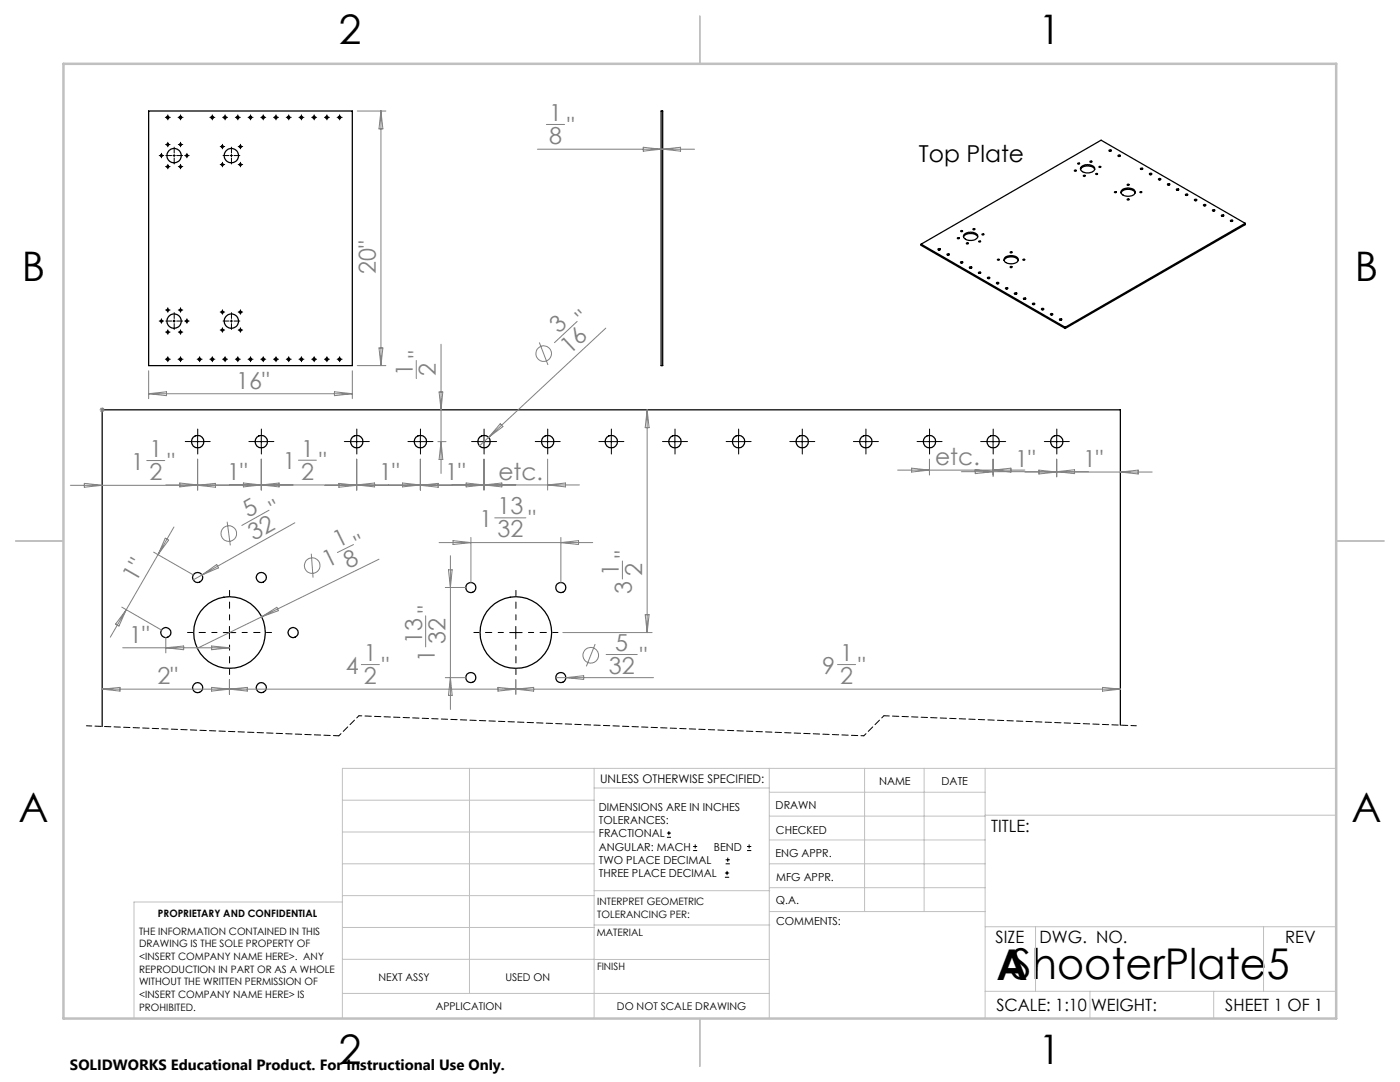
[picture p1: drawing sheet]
<svg xmlns="http://www.w3.org/2000/svg" width="279mm" height="216mm" viewBox="0 0 279 216" stroke-linecap="round" stroke-linejoin="round" font-family="sans-serif">
<g fill="none" stroke="#000" stroke-width=".25">
<path d="M29.7 22.2h40.6v50.8h-40.6zM131.9 22.2h.4v50.8h-.4zM215.1 32.6a.17 .17 0 0 1 .3-.1 .17 .17 0 0 1 0 .2h-.3zM215.7 33.8a1.82 1.82 0 0 1 2.8 0M215.8 33.3a1.9 1.9 0 0 1 2.7 .2 1.35 1.35 0 0 1-1.9 1 .8 .8 0 0 1-.8-1.2zM216.3 35h.2a.15 .15 0 0 1-.1 .2 .15 .15 0 0 1-.1-.2zM218.7 34.7v-.1a.16 .16 0 0 1 .2 0 .16 .16 0 0 1 .1 .2zM221.4 30h.4a.21 .21 0 0 1-.2 .2 .21 .21 0 0 1-.2-.2zM221.4 30.2h.3M222.5 38.3a.16 .16 0 0 1 .2-.1 .16 .16 0 0 1 0 .2 .16 .16 0 0 1-.2 .1 .16 .16 0 0 1 0-.2zM223.2 31l.2-.1 .2 .3a.23 .23 0 0 1-.3 .1 .23 .23 0 0 1-.1-.3zM223.2 31.2h.2"/>
<path d="M223.7 38.5a1.76 1.76 0 0 1 2.9 0M223.9 38a1.9 1.9 0 0 1 2.7 .2 1.23 1.23 0 0 1-1.7 1 .87 .87 0 0 1-.9-.3 .87 .87 0 0 1-.1-.9zM225 36.8a.17 .17 0 0 1 .2-.1 .17 .17 0 0 1 .1 .3h-.3zM225 39.7a.17 .17 0 0 1 .2 0 .17 .17 0 0 1 .1 .2h-.3zM227.5 38.3a.16 .16 0 0 1 .3-.1 .16 .16 0 0 1 0 .2zM227.6 33.6l.3-.1 .2 .2-.3 .1-.2-.1zM227.7 33.8h.2M229.4 34.6a.21 .21 0 0 1 .3-.1 .21 .21 0 0 1 .1 .3h-.4zM229.5 34.9h.2M231.2 35.7l.2-.1 .3 .2a.25 .25 0 0 1-.3 .1 .25 .25 0 0 1-.2-.2zM231.3 35.9h.2M233 36.7h.5a.23 .23 0 0 1-.3 .2 .23 .23 0 0 1-.2-.2z"/>
<path d="M233.1 36.9h.2M234.8 37.8a.22 .22 0 0 1 .3-.2 .22 .22 0 0 1 .1 .3l-.3 .1zM234.9 38h.2M236.6 38.8a.22 .22 0 0 1 .2-.1 .22 .22 0 0 1 .2 .2l-.3 .1zM236.7 39h.2M238.4 39.8a.23 .23 0 0 1 .3-.1 .23 .23 0 0 1 .1 .3h-.3zM183.8 48.7v.3l28.8 16.5M183.8 48.7l28.8 16.6M187.3 49.6l.3 .1a.2 .2 0 0 1-.2 .2 .2 .2 0 0 1-.1-.3zM187.3 49.9h.2M189 50.7l.2-.1 .3 .2-.3 .1zM189.1 50.9h.2"/>
<path d="M191.7 46.1l.1-.1a.17 .17 0 0 1 .2 0 .17 .17 0 0 1 .1 .2zM191.7 52.2h.3l.2 .2a.22 .22 0 0 1-.3 .1 .22 .22 0 0 1-.2-.3zM191.8 52.5h.2M192.3 47.3a1.82 1.82 0 0 1 2.8 0M192.4 46.8a1.9 1.9 0 0 1 2.7 .2 1.23 1.23 0 0 1-1.6 1 .87 .87 0 0 1-.9-.3 .87 .87 0 0 1-.2-.9zM193.5 53.3a.23 .23 0 0 1 .3-.1 .23 .23 0 0 1 .1 .3h-.3zM193.6 53.5h.2M195.3 54.4a.22 .22 0 0 1 .2-.2 .22 .22 0 0 1 .2 .3h-.3zM195.3 48.2l.1-.1a.16 .16 0 0 1 .2-.1 .16 .16 0 0 1 .1 .3h-.3zM195.4 54.5h.2M196 46.7h.3l.1 .1-.3 .1zM197.1 55.4a.23 .23 0 0 1 .3-.1 .23 .23 0 0 1 .1 .3h-.3z"/>
<path d="M197.2 55.6h.2M198.9 56.4a.22 .22 0 0 1 .2-.1 .22 .22 0 0 1 .2 .3h-.3zM199 56.6h.2M199 51.8h.1a.16 .16 0 0 1 .2-.1 .16 .16 0 0 1 .1 .2zM200.4 52a1.76 1.76 0 0 1 2.8 0M200.6 51.3a1.94 1.94 0 0 1 2.6 .4 1.29 1.29 0 0 1-1.8 .9 .77 .77 0 0 1-.9-.4 .77 .77 0 0 1 .1-.9zM200.7 57.5l.3-.1 .2 .1-.3 .2zM200.8 57.6h.2M201.6 50.3a.17 .17 0 0 1 .3-.1 .17 .17 0 0 1 0 .2zM202.5 58.5a.23 .23 0 0 1 .2-.1 .23 .23 0 0 1 .2 .3h-.3zM202.6 58.7h.2M204.2 51.8a.16 .16 0 0 1 .2-.1 .16 .16 0 0 1 .1 .2h-.2z"/>
<path d="M204.3 59.5l.5 .1-.4 .1-.2-.1zM204.4 59.7h.2M238.5 40h.2M240.2 40.8l.5 .1-.4 .2-.1-.1zM240.3 41.1h.2M242 41.9l.3-.1 .2 .2-.3 .1zM242.1 42.1h.2M243.8 43a.22 .22 0 0 1 .2-.2 .22 .22 0 0 1 .2 .3h-.3zM243.9 43.1h.2M245.6 44l.2-.1 .2 .2-.2 .1zM245.7 44.2h.2M248.5 44.6l-35.9 20.7"/>
<path d="M248.5 44.6v.2l-35.9 20.7M248.5 44.6l-28.8-16.6-35.9 20.7M206.1 60.6h.4a.23 .23 0 0 1-.2 .2 .23 .23 0 0 1-.2-.2zM206.2 60.7h.2M207.9 61.6l.3-.1 .1 .2-.4 .1zM208 61.8h.2M209.7 62.7l.2-.2 .2 .3a.25 .25 0 0 1-.3 .1 .25 .25 0 0 1-.1-.2zM209.8 62.8h.2M211.5 63.6l.4 .1a.21 .21 0 0 1-.2 .2 .21 .21 0 0 1-.2-.3zM211.6 63.9h.2M212.6 65.3v.2M223.6 144.7v-62.9h-203.2v63.2"/>
<circle cx="32.2" cy="31.1" r=".19"/>
<circle cx="33.5" cy="23.4" r=".25"/>
<circle cx="33.5" cy="28.8" r=".2"/>
<circle cx="33.5" cy="33.3" r=".2"/>
<circle cx="34.7" cy="31.1" r="1.43"/>
<circle cx="36" cy="23.4" r=".25"/>
<circle cx="36" cy="28.8" r=".2"/>
<circle cx="36" cy="33.3" r=".2"/>
<circle cx="37.3" cy="31.1" r=".19"/>
<circle cx="42.4" cy="23.4" r=".25"/>
<circle cx="44.4" cy="29.3" r=".2"/>
<circle cx="44.4" cy="32.9" r=".19"/>
<circle cx="44.9" cy="23.4" r=".25"/>
<circle cx="46.2" cy="31.1" r="1.43"/>
<circle cx="47.4" cy="23.4" r=".25"/>
<circle cx="48" cy="29.3" r=".2"/>
<circle cx="48" cy="32.9" r=".19"/>
<circle cx="50" cy="23.4" r=".25"/>
<circle cx="52.5" cy="23.4" r=".25"/>
<circle cx="55.1" cy="23.4" r=".25"/>
<circle cx="57.6" cy="23.4" r=".25"/>
<circle cx="60.1" cy="23.4" r=".25"/>
<circle cx="62.7" cy="23.4" r=".25"/>
<circle cx="65.2" cy="23.4" r=".25"/>
<circle cx="67.8" cy="23.4" r=".25"/>
<circle cx="214.6" cy="34" r=".16"/>
<circle cx="217.7" cy="32.2" r=".18"/>
<circle cx="219.5" cy="33.3" r=".16"/>
<circle cx="191.2" cy="47.5" r=".16"/>
<circle cx="193" cy="48.6" r=".17"/>
<circle cx="194.3" cy="45.7" r=".18"/>
<circle cx="201.8" cy="53.3" r=".18"/>
<circle cx="32.2" cy="64.1" r=".19"/>
<circle cx="33.5" cy="71.7" r=".25"/>
<circle cx="33.5" cy="66.3" r=".2"/>
<circle cx="33.5" cy="61.9" r=".2"/>
<circle cx="34.7" cy="64.1" r="1.43"/>
<circle cx="36" cy="71.7" r=".25"/>
<circle cx="36" cy="61.9" r=".2"/>
<circle cx="36" cy="66.3" r=".2"/>
<circle cx="37.3" cy="64.1" r=".19"/>
<circle cx="39.8" cy="71.7" r=".25"/>
<circle cx="42.4" cy="71.7" r=".25"/>
<circle cx="44.4" cy="62.3" r=".2"/>
<circle cx="44.4" cy="65.9" r=".19"/>
<circle cx="44.9" cy="71.7" r=".25"/>
<circle cx="46.2" cy="64.1" r="1.43"/>
<circle cx="47.4" cy="71.7" r=".25"/>
<circle cx="48" cy="62.3" r=".2"/>
<circle cx="48" cy="65.9" r=".19"/>
<circle cx="50" cy="71.7" r=".25"/>
<circle cx="52.5" cy="71.7" r=".25"/>
<circle cx="55.1" cy="71.7" r=".25"/>
<circle cx="57.6" cy="71.7" r=".25"/>
<circle cx="60.1" cy="71.7" r=".25"/>
<circle cx="62.7" cy="71.7" r=".25"/>
<circle cx="65.2" cy="71.7" r=".25"/>
<circle cx="67.8" cy="71.7" r=".25"/>
<circle cx="39.4" cy="88.1" r="1.25"/>
<circle cx="52.1" cy="88.1" r="1.25"/>
<circle cx="71.2" cy="88.1" r="1.25"/>
<circle cx="83.9" cy="88.1" r="1.25"/>
<circle cx="96.6" cy="88.1" r="1.25"/>
<circle cx="109.3" cy="88.1" r="1.25"/>
<circle cx="122" cy="88.1" r="1.25"/>
<circle cx="134.7" cy="88.1" r="1.25"/>
<circle cx="147.4" cy="88.1" r="1.25"/>
<circle cx="160.1" cy="88.1" r="1.25"/>
<circle cx="172.8" cy="88.1" r="1.25"/>
<circle cx="185.5" cy="88.1" r="1.25"/>
<circle cx="198.2" cy="88.1" r="1.25"/>
<circle cx="210.9" cy="88.1" r="1.25"/>
<circle cx="39.4" cy="115.2" r="1.02"/>
<circle cx="52.1" cy="115.2" r="1.02"/>
<circle cx="94" cy="117.2" r="1.01"/>
<circle cx="111.9" cy="117.2" r="1.02"/>
<circle cx="33.1" cy="126.2" r="1"/>
<circle cx="39.4" cy="137.2" r="1.02"/>
<circle cx="45.8" cy="126.2" r="7.1"/>
<circle cx="52.1" cy="137.2" r="1.02"/>
<circle cx="58.5" cy="126.2" r="1"/>
<circle cx="94" cy="135.2" r="1.01"/>
<circle cx="103" cy="126.2" r="7.1"/>
<circle cx="111.9" cy="135.2" r="1.02"/>
</g>
<g fill="none" stroke="#808080" stroke-width=".2">
<path d="M71.3 22.2h5.7M76 22.2v50.8M76 22.2l.4 3.5h-.8zM107.2 29.8h31.4M109 24.8h3.7M128.4 29.4l3.5 .4-3.5 .4zM132.3 29.8l3.5-.4v.8zM29.7 74v5.6M29.7 78.6h40.6M29.7 78.6l3.5-.4v.8zM66.7 78.2l3.6 .4-3.6 .4zM70.3 74v5.6"/>
<path d="M71.3 73h5.7M75.6 69.4h.8l-.4 3.6zM83.1 71.9v3.6M87.6 78.2h.8l-.4 3.6zM88 68.7v25.8M107.6 68.3l1.8 4.5M115.2 64.1l-4.5 4.3M120.9 65.5l-23.4 21.8M14 96.8h31.8M16.8 96.4l3.6 .4-3.6 .4zM19.9 81.8h1M20 81.4l.7 .7"/>
<path d="M20.4 81.3v1M20.7 81.4l-.7 .7M29.3 91.9h3.6M33.1 96.8h82.5M35.9 96.4l3.5 .4-3.5 .4zM39.4 91.6v6.2M39.4 96.8l3.6-.4v.8zM48.6 96.4l7.1 .8v-.8l-7.1 .8zM52.1 91.6v6.2M59.5 91.8h3.6M64.8 96.8h25.4M67.6 96.4l3.6 .4-3.6 .4z"/>
<path d="M71.2 91.6v6.2M71.2 96.8l3.6-.4v.8zM80.3 96.4l3.6 .4-3.6 .4zM83.9 91.6v6.2M83.9 96.8l3.6-.4v.8zM87.4 88.1h1.6M88 88.1l.4 3.6h-.8zM93 96.4l7.2 .8v-.8l-7.2 .8zM96.6 91.6v6.2M97.5 87.3l-1.8 1.7M99.8 84.6l.6 .5-2.9 2.2zM109.3 91.6v6.2"/>
<path d="M109.3 96.8l3.6-.4v.8zM129.2 81.8v44.4M129.2 81.8l.3 3.5h-.7zM179.1 93.8h25.4M181.9 93.4l3.6 .4-3.6 .4zM185.5 91.6v3.2M191.8 94.1h25.4M194.6 93.7l3.6 .4-3.6 .4zM198.2 91.6v3.5M198.2 93.8l3.6-.4v.8zM204.5 94.2h25.4M207.3 93.8l3.6 .4-3.6 .4z"/>
<path d="M210.9 91.6v3.6M210.9 94.1l3.6-.4v.8zM223.6 94.2l3.6-.4v.8zM30.7 110.2l7.9 4.5M33 107.4l.7 .4-2.2 2.9zM34.7 105.2l-12.7 21.9M40.3 114.7l-1.7 1M40.3 114.7l3-2.1 .3 .7zM45.3 104.1l.7 4.7M53.7 101.8l-5.4 3M58.8 104.3l-18.5 10.4M62.1 110.5l.4 4.8"/>
<path d="M70.6 108.7l-3.3 1.5M75.6 111.6l-23.4 11.5M87.6 108.3h30.7M88.9 117.2h4.1M89.5 113.7h.7l-.3 3.5zM89.9 110.9v30.7M90.4 107.9l3.6 .4-3.6 .4zM94 107.2v9M98.7 103.3h6.3M111.9 107.2v9M111.9 108.3l3.6-.4v.8zM124.2 111.9v3.6"/>
<path d="M20.4 137.5h203.2M20.4 137.5l3.6-.3v.7zM24.3 121.1l7.9 4.6M24.5 129.3h21.3M25.2 121.7l-1.5 3.2-.6-.4zM33.1 127.2v3.1M33.1 129.3l3.6-.4v.7zM42.2 137.2l3.6 .3-3.6 .4zM42.2 128.9l3.6 .4-3.6 .3zM45.8 135.6v2.9M45.8 137.5l3.6-.3v.7zM52.2 123.1l-12.8 6.3"/>
<path d="M52.2 123.1l3-1.9 .4 .6zM72.1 132.6h3.6M84.9 122.9v6.2M88.9 135.2h4.1M89.9 135.2l.3 3.5h-.7zM99.4 137.2l3.5 .3-3.5 .4zM102.9 135.6v2.9M102.9 137.5l3.6-.3v.7zM110.9 135.2h19.5M112.3 126.2h17.8M112.9 135.2l3.6-.4v.8zM118.8 128.5l-1.8 4.5"/>
<path d="M121 130.6h6.2M128.8 122.7h.7l-.3 3.5zM167.1 132.6h3.6M220 137.2l3.6 .3-3.6 .4z"/>
<circle cx="108.5" cy="70.6" r="1.56"/>
<circle cx="45.7" cy="106.5" r="1.56"/>
<circle cx="62.3" cy="112.9" r="1.57"/>
<circle cx="117.9" cy="130.7" r="1.56"/>
</g>
<g fill="none" stroke="#000" stroke-width=".2">
<path d="M32 31h.5M32.2 30.8v.5M33.2 23.4h.5M33.2 33.3h.5M33.2 28.9h.5M33.5 23.2v.5M33.5 28.6v.5M33.5 33v.5M34.5 31h.5M34.7 30.8v.5M35.8 23.4h.5M35.8 33.3h.5"/>
<path d="M35.8 28.9h.5M36 23.2v.5M36 28.6v.5M36 33v.5M37 31h.5M37.3 30.8v.5M42.1 23.4h.5M42.4 23.2v.5M44.1 32.8h.5M44.1 29.2h.5M44.4 29v.5M44.4 32.6v.5"/>
<path d="M44.7 23.4h.5M44.9 23.2v.5M45.9 31h.5M46.2 30.8v.5M47.2 23.4h.5M47.4 23.2v.5M47.7 32.8h.5M47.7 29.2h.5M48 29v.5M48 32.6v.5M49.7 23.4h.5M50 23.2v.5"/>
<path d="M52.3 23.4h.5M52.5 23.2v.5M54.8 23.4h.5M55.1 23.2v.5M57.4 23.4h.5M57.6 23.2v.5M59.9 23.4h.5M60.1 23.2v.5M62.4 23.4h.5M62.7 23.2v.5M65 23.4h.5M65.2 23.2v.5"/>
<path d="M67.5 23.4h.5M67.8 23.2v.5M32 64.1h.5M32.2 63.8v.5M33.2 71.7h.5M33.2 66.3h.5M33.2 61.9h.5M33.5 61.6v.5M33.5 66v.5M33.5 71.4v.5M34.5 64.1h.5M34.7 63.8v.5"/>
<path d="M35.8 71.7h.5M35.8 66.3h.5M35.8 61.9h.5M36 61.6v.5M36 66v.5M36 71.4v.5M37 64.1h.5M37.3 63.8v.5M39.6 71.7h.5M39.8 71.4v.5M42.1 71.7h.5M42.4 71.4v.5"/>
<path d="M44.1 65.9h.5M44.1 62.3h.5M44.4 62v.5M44.4 65.6v.5M44.7 71.7h.5M44.9 71.4v.5M45.9 64.1h.5M46.2 63.8v.5M47.2 71.7h.5M47.4 71.4v.5M47.7 65.9h.5M47.7 62.3h.5"/>
<path d="M48 62v.5M48 65.6v.5M49.7 71.7h.5M50 71.4v.5M52.3 71.7h.5M52.5 71.4v.5M54.8 71.7h.5M55.1 71.4v.5M57.4 71.7h.5M57.6 71.4v.5M59.9 71.7h.5M60.1 71.4v.5"/>
<path d="M62.4 71.7h.5M62.7 71.4v.5M65 71.7h.5M65.2 71.4v.5M67.5 71.7h.5M67.8 71.4v.5M38.2 88.1h2.5M39.4 86.9v2.5M50.9 88.1h2.5M52.1 86.9v2.5M70 88.1h2.5M71.2 86.9v2.5"/>
<path d="M82.7 88.1h2.5M83.9 86.9v2.5M95.4 88.1h2.5M96.6 86.9v2.5M108.1 88.1h2.5M109.3 86.9v2.5M120.8 88.1h2.5M122 86.9v2.5M133.5 88.1h2.5M134.7 86.9v2.5M146.2 88.1h2.5M147.4 86.9v2.5"/>
<path d="M158.9 88.1h2.5M160.1 86.9v2.5M171.6 88.1h2.5M172.8 86.9v2.5M184.3 88.1h2.5M185.5 86.9v2.5M197 88.1h2.5M198.2 86.9v2.5M209.7 88.1h2.5M210.9 86.9v2.5M44.6 126.2h2.5M45.8 125v2.5"/>
<path d="M101.7 126.2h2.5M102.9 125v2.5M133.1 167.1h.8M133.1 166.2h.8M133.5 165.8v.9M138.3 169.7h.8M138.3 168.9h.8M138.7 168.5v.8M144.7 175h.8M144.7 174.2h.8M144.8 172.4h.9M144.8 171.6h.9"/>
<path d="M145.1 173.8v.8M145.2 171.1v.9M149.1 169.7h.8M149.1 168.9h.8M149.5 168.5v.8"/>
</g>
<path d="M43.3 126.2h-5.9M45.8 123.7v-5.9M45.8 128.7v5.9M48.3 126.2h5.9M100.5 126.2h-5.9M103 123.7v-5.9M103 128.7v5.9M105.5 126.2h5.9" fill="none" stroke="#000" stroke-width=".2" stroke-dasharray="15.2 1.3 1.3 1.3" stroke-dashoffset="14.2"/>
<g fill="none" stroke="#000" stroke-width=".2" stroke-dasharray="15.2 1.3 1.3 1.3">
<path d="M32 31h-.2M32.2 30.8v-.2M32.2 31.3v.2M32.5 31h.2M33.2 23.4h-.2M33.2 33.2h-.2M33.2 28.8h-.2M33.5 23.2v-.3M33.5 23.7v.2M33.5 33v-.2M33.5 33.5v.2M33.5 28.6v-.2"/>
<path d="M33.5 29.1v.2M33.7 23.4h.3M33.7 33.2h.2M33.7 28.8h.2M34.3 31h-1.2M34.8 30.5v-1.1M34.8 31.5v1.2M35.3 31h1.1M35.8 23.4h-.3M35.8 33.2h-.2M35.8 28.8h-.2M36 23.2v-.3"/>
<path d="M36 23.7v.2M36 33v-.2M36 33.5v.2M36 28.6v-.2M36 29.1v.2M36.3 23.4h.2M36.3 33.2h.2M36.3 28.8h.2M37.1 31h-.3M37.3 30.8v-.2M37.3 31.3v.2M37.6 31h.2"/>
<path d="M42.1 23.4h-.2M42.4 23.2v-.3M42.4 23.7v.2M42.6 23.4h.3M44.1 29.2h-.2M44.1 32.8h-.2M44.4 29v-.2M44.4 29.5v.2M44.4 32.6v-.2M44.4 33.1v.2M44.6 29.2h.2M44.6 32.8h.2"/>
<path d="M44.7 23.4h-.3M44.9 23.2v-.3M44.9 23.7v.2M45.2 23.4h.2M45.7 31h-1.2M46.2 30.5v-1.1M46.2 31.5v1.2M46.7 31h1.2M47.2 23.4h-.2M47.5 23.2v-.3M47.5 23.7v.2M47.7 23.4h.3"/>
<path d="M47.7 32.8h-.2M47.7 29.2h-.2M48 32.6v-.2M48 33.1v.2M48 29v-.2M48 29.5v.2M48.2 32.8h.2M48.2 29.2h.2M49.8 23.4h-.3M50 23.2v-.3M50 23.7v.2M50.3 23.4h.2"/>
<path d="M52.3 23.4h-.3M52.5 23.2v-.3M52.5 23.7v.2M52.8 23.4h.2M54.8 23.4h-.2M55.1 23.2v-.3M55.1 23.7v.2M55.3 23.4h.3M57.4 23.4h-.3M57.6 23.2v-.3M57.6 23.7v.2M57.9 23.4h.2"/>
<path d="M59.9 23.4h-.2M60.2 23.2v-.3M60.2 23.7v.2M60.4 23.4h.3M62.5 23.4h-.3M62.7 23.2v-.3M62.7 23.7v.2M63 23.4h.2M65 23.4h-.3M65.2 23.2v-.3M65.2 23.7v.2M65.5 23.4h.2"/>
<path d="M67.5 23.4h-.2M67.8 23.2v-.3M67.8 23.7v.2M68 23.4h.3M32 64.1h-.2M32.2 63.8v-.2M32.2 64.3v.2M32.5 64.1h.2M33.2 71.7h-.2M33.2 66.3h-.2M33.2 61.9h-.2M33.5 71.4v-.2"/>
<path d="M33.5 71.9v.3M33.5 66v-.2M33.5 66.5v.2M33.5 61.6v-.2M33.5 62.1v.2M33.7 71.7h.3M33.7 66.3h.2M33.7 61.9h.2M34.3 64.1h-1.2M34.8 63.6v-1.2M34.8 64.6v1.1M35.3 64.1h1.1"/>
<path d="M35.8 71.7h-.3M35.8 61.9h-.2M35.8 66.3h-.2M36 71.4v-.2M36 71.9v.3M36 61.6v-.2M36 62.1v.2M36 66v-.2M36 66.5v.2M36.3 71.7h.2M36.3 61.9h.2M36.3 66.3h.2"/>
<path d="M37.1 64.1h-.3M37.3 63.8v-.2M37.3 64.3v.2M37.6 64.1h.2M39.6 71.7h-.3M39.8 71.4v-.2M39.8 71.9v.3M40.1 71.7h.2M42.1 71.7h-.2M42.4 71.4v-.2M42.4 71.9v.3M42.6 71.7h.3"/>
<path d="M44.1 65.9h-.2M44.1 62.3h-.2M44.4 65.6v-.2M44.4 66.1v.2M44.4 62v-.2M44.4 62.5v.2M44.6 65.9h.2M44.6 62.3h.2M44.7 71.7h-.3M44.9 71.4v-.2M44.9 71.9v.3M45.2 71.7h.2"/>
<path d="M45.7 64.1h-1.2M46.2 63.6v-1.2M46.2 64.6v1.1M46.7 64.1h1.2M47.2 71.7h-.2M47.5 71.4v-.2M47.5 71.9v.3M47.7 71.7h.3M47.7 65.9h-.2M47.7 62.3h-.2M48 65.6v-.2M48 66.1v.2"/>
<path d="M48 62v-.2M48 62.5v.2M48.2 65.9h.2M48.2 62.3h.2M49.8 71.7h-.3M50 71.4v-.2M50 71.9v.3M50.3 71.7h.2M52.3 71.7h-.3M52.5 71.4v-.2M52.5 71.9v.3M52.8 71.7h.2"/>
<path d="M54.8 71.7h-.2M55.1 71.4v-.2M55.1 71.9v.3M55.3 71.7h.3M57.4 71.7h-.3M57.6 71.4v-.2M57.6 71.9v.3M57.9 71.7h.2M59.9 71.7h-.2M60.2 71.4v-.2M60.2 71.9v.3M60.4 71.7h.3"/>
<path d="M62.5 71.7h-.3M62.7 71.4v-.2M62.7 71.9v.3M63 71.7h.2M65 71.7h-.3M65.2 71.4v-.2M65.2 71.9v.3M65.5 71.7h.2M67.5 71.7h-.2M67.8 71.4v-.2M67.8 71.9v.3M68 71.7h.3"/>
<path d="M38.2 88.1h-1.2M39.5 86.9v-1.3M39.5 89.4v1.2M40.7 88.1h1.3M50.9 88.1h-1.2M52.2 86.9v-1.3M52.2 89.4v1.2M53.4 88.1h1.3M70 88.1h-1.3M71.2 86.9v-1.3M71.2 89.4v1.2M72.5 88.1h1.2"/>
<path d="M82.7 88.1h-1.3M83.9 86.9v-1.3M83.9 89.4v1.2M85.2 88.1h1.2M95.4 88.1h-1.3M96.6 86.9v-1.3M96.6 89.4v1.2M97.9 88.1h1.2M108.1 88.1h-1.3M109.3 86.9v-1.3M109.3 89.4v1.2M110.6 88.1h1.2"/>
<path d="M120.8 88.1h-1.3M122 86.9v-1.3M122 89.4v1.2M123.3 88.1h1.2M133.5 88.1h-1.3M134.7 86.9v-1.3M134.7 89.4v1.2M136 88.1h1.2M146.2 88.1h-1.3M147.4 86.9v-1.3M147.4 89.4v1.2M148.7 88.1h1.2"/>
<path d="M158.9 88.1h-1.3M160.1 86.9v-1.3M160.1 89.4v1.2M161.4 88.1h1.2M171.6 88.1h-1.3M172.8 86.9v-1.3M172.8 89.4v1.2M174.1 88.1h1.2M184.3 88.1h-1.3M185.5 86.9v-1.3M185.5 89.4v1.2M186.8 88.1h1.2"/>
<path d="M197 88.1h-1.3M198.2 86.9v-1.3M198.2 89.4v1.2M199.5 88.1h1.2M209.7 88.1h-1.3M210.9 86.9v-1.3M210.9 89.4v1.2M212.2 88.1h1.2"/>
</g>
<path d="M67.6 146.8l-50.4-2M226.8 144.8l-50.4-2" fill="none" stroke="#000" stroke-width=".2" stroke-dasharray="1.3 .6" stroke-dashoffset=".2"/>
<path d="M71.6 142.8l-4 4M172.4 146.8l-100.8-4M176.4 142.8l-4 4" fill="none" stroke="#000" stroke-width=".2" stroke-dasharray="1.3 .6" stroke-dashoffset=".7"/>
<g fill="none" stroke="#c0c0c0" stroke-width=".2">
<path d="M68.3 159.7h50.3M93.7 153.3v44.9M118.6 153.3v49.9M118.6 157.2h34.9M153.5 153.3v49.9M153.5 158.1h43.1M172.5 153.3v28.6M184.4 153.3v28.6M196.6 153.3v49.9M266.7 153.3h-198.4v49.9M68.3 178.7h50.3M68.3 172.4h50.3"/>
<path d="M68.3 166h50.3M68.3 180h-41.6v23.2M118.6 177.7h35M153.5 167.6h43.1M153.5 162.8h43.1M153.5 172.4h43.1M153.5 177.1h43.1M196.6 162.7h70.1M68.3 198.2h85.2M68.3 191.4l85.2 .1M68.3 185.1h50.3M118.6 184.6h35"/>
<path d="M153.6 181.9h43M196.6 197.8h70.1M196.6 184.9h70.1M206.7 184.9v12.9M217.5 197.8v5.4M242.2 197.8v5.4M252.2 184.9v12.9"/>
</g>
<path d="M139.7 3.2v9.5M3.1 107.9h9.6M266.7 107.9h9.5M139.7 203.2v9.6" fill="none" stroke="#c0c0c0" stroke-width=".25"/>
<path d="M12.7 12.7h254v190.5h-254z" fill="none" stroke="#c0c0c0" stroke-width=".5"/>
<text font-size="8.5" x="198.9" y="195.5">AShooterPlate5</text>
<g font-size="8.1">
<text x="67.6" y="8.9">2</text>
<text x="207.3" y="8.9">1</text>
<text x="4.4" y="56.2">B</text>
<text x="270.4" y="56.2">B</text>
<text x="3.7" y="164.1">A</text>
<text x="269.7" y="164.1">A</text>
<text x="67.6" y="212.4">2</text>
<text x="207.3" y="212.4">1</text>
</g>
<g font-size="4.7" fill="#808080">
<text x="109.6" y="24.1">1</text>
<text x="109.6" y="28.7">8</text>
<text x="113.2" y="26.7">&quot;</text>
<text x="75" y="54.7" transform="rotate(-90 75 54.7)">20&quot;</text>
<text x="116.8" y="65.1" transform="rotate(-43 116.8 65.1)">&quot;</text>
<text x="84.9" y="71.4" transform="rotate(-90 84.9 71.4)">&quot;</text>
<text x="111.5" y="66.6" transform="rotate(-43 111.5 66.6)">3</text>
<text x="113.7" y="70.9" transform="rotate(-43 113.7 70.9)">16</text>
<text x="47.2" y="77.5">16&quot;</text>
<text x="82.4" y="75" transform="rotate(-90 82.4 75)">1</text>
<text x="87" y="75" transform="rotate(-90 87 75)">2</text>
<text x="26.2" y="93.7">1</text>
<text x="29.8" y="91.2">1</text>
<text x="29.8" y="95.8">2</text>
<text x="33.4" y="93.7">&quot;</text>
<text x="45.3" y="95.7">1&quot;</text>
<text x="56.5" y="93.7">1</text>
<text x="60.1" y="91.1">1</text>
<text x="60.1" y="95.7">2</text>
<text x="63.7" y="93.7">&quot;</text>
<text x="75.7" y="95.8">1&quot;</text>
<text x="88.8" y="95.7">1&quot;</text>
<text x="99.5" y="95.7">etc.</text>
<text x="186.6" y="92.8">etc.</text>
<text x="202.6" y="93.1">1&quot;</text>
<text x="216.1" y="93.2">1&quot;</text>
<text x="49.5" y="103.3" transform="rotate(-29 49.5 103.3)">5</text>
<text x="50.7" y="108" transform="rotate(-29 50.7 108)">32</text>
<text x="55.1" y="103.1" transform="rotate(-29 55.1 103.1)">&quot;</text>
<text x="95.7" y="105.2">1</text>
<text x="99.3" y="102.6">13</text>
<text x="99.3" y="107.2">32</text>
<text x="105.5" y="105.2">&quot;</text>
<text x="65.4" y="113.3" transform="rotate(-26 65.4 113.3)">1</text>
<text x="67.5" y="109.4" transform="rotate(-26 67.5 109.4)">1</text>
<text x="69.5" y="113.5" transform="rotate(-26 69.5 113.5)">8</text>
<text x="71.9" y="110.1" transform="rotate(-26 71.9 110.1)">&quot;</text>
<text x="126.1" y="111.4" transform="rotate(-90 126.1 111.4)">&quot;</text>
<text x="27.1" y="116.3" transform="rotate(-60 27.1 116.3)">1&quot;</text>
<text x="123.5" y="115" transform="rotate(-90 123.5 115)">1</text>
<text x="126.1" y="118.6" transform="rotate(-90 126.1 118.6)">3</text>
<text x="128.2" y="115" transform="rotate(-90 128.2 115)">2</text>
<text x="86.8" y="122.3" transform="rotate(-90 86.8 122.3)">&quot;</text>
<text x="25.8" y="128.2">1&quot;</text>
<text x="72.6" y="131.9">1</text>
<text x="84.3" y="128.5" transform="rotate(-90 84.3 128.5)">13</text>
<text x="88.9" y="128.5" transform="rotate(-90 88.9 128.5)">32</text>
<text x="122.8" y="129.9">5</text>
<text x="167.7" y="131.9">1</text>
<text x="31.4" y="136.5">2&quot;</text>
<text x="69" y="134.4">4</text>
<text x="72.6" y="136.5">2</text>
<text x="76.2" y="134.4">&quot;</text>
<text x="86.8" y="132.2" transform="rotate(-90 86.8 132.2)">1</text>
<text x="121.5" y="134.5">32</text>
<text x="127.7" y="132.4">&quot;</text>
<text x="164.1" y="134.4">9</text>
<text x="167.7" y="136.5">2</text>
<text x="171.3" y="134.4">&quot;</text>
</g>
<text font-size="4.7" x="183.4" y="32.4">Top Plate</text>
<g font-size="3.4">
<text x="197.8" y="166">TITLE:</text>
<text x="198.7" y="188.1">SIZE</text>
<text x="207.5" y="188.1">DWG. NO.</text>
<text x="256.5" y="188.2">REV</text>
<text x="198.8" y="201.7">SCALE: 1:10</text>
<text x="217.7" y="201.8">WEIGHT:</text>
<text x="244.5" y="201.7">SHEET 1 OF 1</text>
</g>
<text font-size="3" x="14" y="213.5">SOLIDWORKS Educational Product. For Instructional Use Only.</text>
<text font-size="2.4" x="119.8" y="156.2">UNLESS OTHERWISE SPECIFIED:</text>
<g font-size="2.2">
<text x="119.5" y="161.8">DIMENSIONS ARE IN INCHES</text>
<text x="154.8" y="161.4">DRAWN</text>
<text x="175.4" y="156.6">NAME</text>
<text x="187.9" y="156.7">DATE</text>
<text x="119.5" y="164.4">TOLERANCES:</text>
<text x="119.5" y="167.1">FRACTIONAL</text>
<text x="154.9" y="166.3">CHECKED</text>
<text x="119.5" y="169.7">ANGULAR: MACH</text>
<text x="119.5" y="172.4">TWO PLACE DECIMAL</text>
<text x="142.5" y="169.7">BEND</text>
<text x="154.8" y="171">ENG APPR.</text>
<text x="119.5" y="175">THREE PLACE DECIMAL</text>
<text x="154.9" y="175.7">MFG APPR.</text>
<text x="154.9" y="180.4">Q.A.</text>
<text x="154.9" y="184.6">COMMENTS:</text>
</g>
<g font-size="2.1">
<text x="75.5" y="195.7">NEXT ASSY</text>
<text x="100.9" y="195.7">USED ON</text>
<text x="86.9" y="201.5">APPLICATION</text>
<text x="123.1" y="201.6">DO NOT SCALE DRAWING</text>
</g>
<g font-size="2">
<text x="31.5" y="182.9">PROPRIETARY AND CONFIDENTIAL</text>
<text x="119.2" y="180.6">INTERPRET GEOMETRIC</text>
<text x="119.2" y="183.1">TOLERANCING PER:</text>
<text x="27.8" y="186.5">THE INFORMATION CONTAINED IN THIS</text>
<text x="27.8" y="189">DRAWING IS THE SOLE PROPERTY OF</text>
<text x="27.8" y="191.6">&lt;INSERT COMPANY NAME HERE&gt;. ANY</text>
<text x="119.1" y="186.7">MATERIAL</text>
<text x="27.8" y="194.1">REPRODUCTION IN PART OR AS A WHOLE</text>
<text x="27.8" y="196.6">WITHOUT THE WRITTEN PERMISSION OF</text>
<text x="119.1" y="193.5">FINISH</text>
<text x="27.8" y="199.1">&lt;INSERT COMPANY NAME HERE&gt; IS</text>
<text x="27.8" y="201.7">PROHIBITED.</text>
</g>
</svg>
